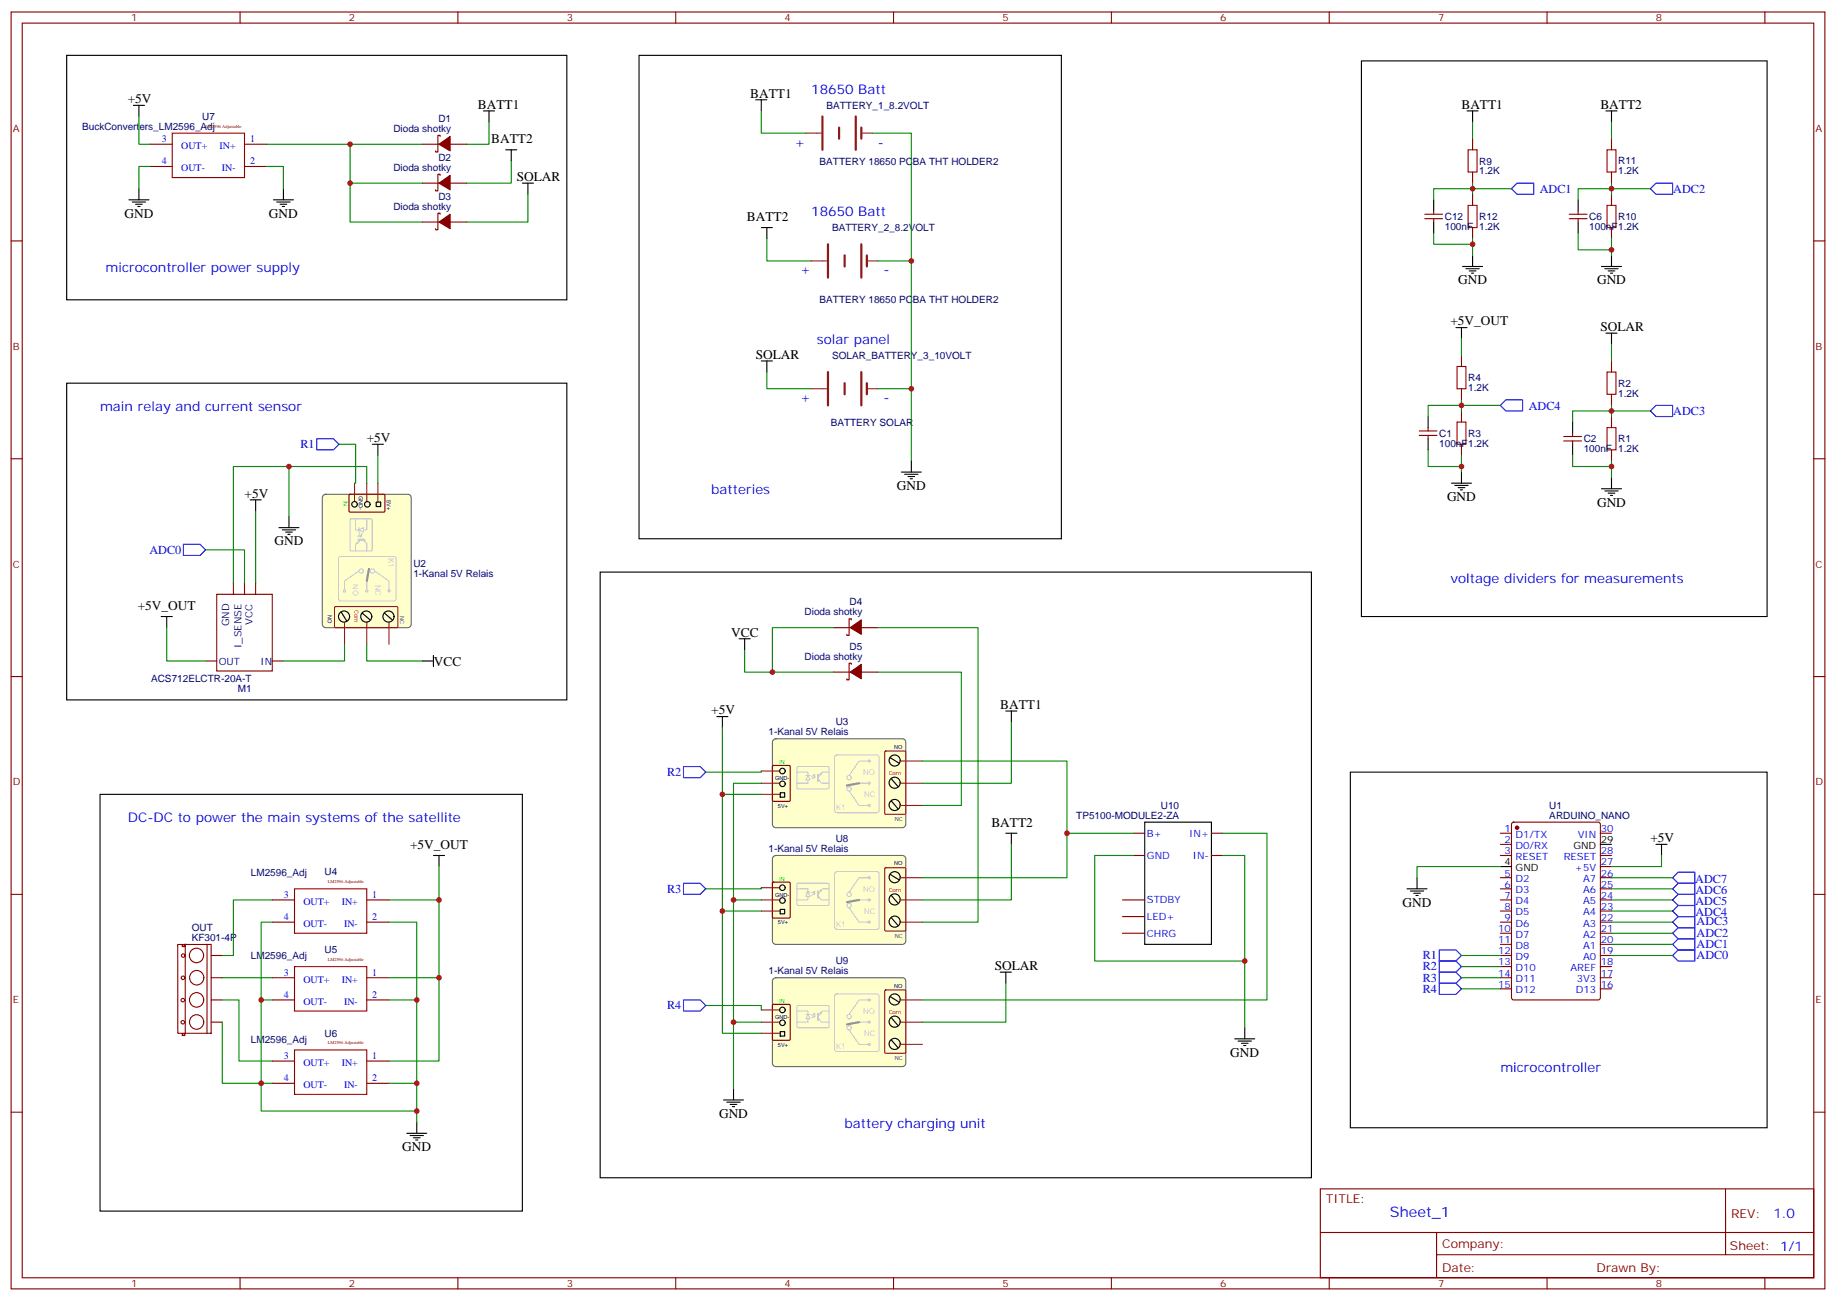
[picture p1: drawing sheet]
<svg xmlns="http://www.w3.org/2000/svg" width="583mm" height="413mm" viewBox="0 0 583 413" stroke-linecap="round" stroke-linejoin="round" font-family="sans-serif">
<g fill="none" stroke="#870000" stroke-width=".35">
<path d="M3.5 3.8h575.8v405.4h-575.8zM7.1 7.3h568.6v398.3h-568.6zM76.2 3.8v3.5M145.3 3.8v3.5M214.5 3.8v3.5M283.6 3.8v3.5M352.8 3.8v3.5M421.9 3.8v3.5M491.1 3.8v3.5M560.2 3.8v3.5M47.6 45.8h7.1M47.6 52.8h7.1"/>
<path d="M77.6 45.8h7.1M77.6 52.8h7.1M134.1 45.8h5.2M134.1 58.1h5.2M139.7 43.3v-.3h-.7v5.3h-.7v-.4M139.7 55.7v-.4h-.7v5.3h-.7v-.3M142.9 45.8h5.3M142.9 58.1h5.3M3.5 76.5h3.6M134.1 70.5h5.2M139.7 68v-.3h-.7v5.3h-.7v-.4M142.9 70.5h5.3"/>
<path d="M575.7 76.5h3.6M3.5 145.6h3.6M575.7 145.6h3.6M68.8 188.7h17.6v24.3h-17.6zM74.1 185.1v3.6M77.6 185.1v3.6M81.1 185.1v3.6M3.5 214.8h3.6M65.3 209.8h3.5M86.4 209.8h3.6M575.7 214.8h3.6M476.2 264.5h3.6"/>
<path d="M476.2 268h3.6M476.2 271.6h3.6M476.2 278.6h3.6M480 261.2l.5-.2h26.8l.6 .4 .1 55.3-.5 .7h-27l-.7-.4v-55.3zM508 264.5h3.5M508 271.6h3.5M508 278.6h3.5M508 275.1h3.5M3.5 283.9h3.6M86.4 285.7h7.1M86.4 292.7h7.1M116.4 285.7h7.1"/>
<path d="M116.4 292.7h7.1M476.2 282.2h3.6M476.2 285.7h3.6M476.2 289.2h3.6M476.2 292.7h3.6M476.2 296.3h3.6M476.2 299.8h3.6M508 282.2h3.5M508 285.7h3.5M508 289.2h3.5M508 292.7h3.5M508 296.3h3.5"/>
<path d="M508 299.8h3.5M575.7 283.9h3.6M86.4 310.4h7.1M86.4 317.4h7.1M116.4 310.4h7.1M116.4 317.4h7.1M476.2 303.3h3.6M476.2 306.8h3.6M476.2 310.4h3.6M476.2 313.9h3.6M508 303.3h3.5M508 306.8h3.5"/>
<path d="M508 310.4h3.5M508 313.9h3.5M86.4 336.8h7.1M116.4 336.8h7.1M3.5 353.1h3.6M86.4 343.9h7.1M116.4 343.9h7.1M575.7 353.1h3.6M419.1 377.4h156.6v28.2h-156.6zM547.7 377.4v20.9M419.1 391.2h156.5M456 398.3h119.6"/>
<path d="M456 391.2v14.2M76.2 405.6v3.6M145.3 405.6v3.6M214.5 405.6v3.6M283.6 405.6v3.6M352.8 405.6v3.6M421.9 405.6v3.6M491.1 405.6v3.6M560.2 405.6v3.6"/>
</g>
<g fill="#870000" stroke="#870000" stroke-width=".35">
<path d="M139.3 45.8l3.6-2.5v4.6z"/>
<path d="M139.3 58.1l3.6-2.4v4.6z"/>
<path d="M139.3 70.5l3.6-2.5v4.6z"/>
<circle cx="481.5" cy="262.7" r=".53"/>
</g>
<g fill="none" stroke="#000" stroke-width=".35">
<path d="M44.1 59.9v3.5M90 59.9v3.5M40.9 63.4h6.4M42 64.1h4.2M43 64.8h2.2M43.7 65.5h.7M86.8 63.4h6.3M87.8 64.1h4.3M88.9 64.8h2.1M89.6 65.5h.7M286.1 149.9h6.4M287.2 150.6h4.2"/>
<path d="M288.2 151.3h2.1M288.9 152h.7M289.3 146.3v3.6M476.2 275.1h3.6M508 268h3.5"/>
</g>
<path d="M261.1 37v10.6M271.6 37v10.6M266.3 40.5v3.5M273.4 40.5v3.5M262.8 77.5v10.6M273.4 77.5v10.6M268.1 81.1v3.5M275.2 81.1v3.5M262.8 118.1v10.6M273.4 118.1v10.6M268.1 121.6v3.6M275.2 121.6v3.6" fill="none" stroke="#8c2424" stroke-width=".71"/>
<path d="M255.8 42.3h4.9M273.4 42.3h3.5M257.5 82.8h5M275.2 82.8h3.5M257.5 123.4h5M275.2 123.4h3.5" fill="none" stroke="#8c2424" stroke-width=".35"/>
<path d="M54.7 42.3h22.9v14.1h-22.9zM93.5 282.2h22.9v14.1h-22.9zM93.5 306.8h22.9v14.2h-22.9zM93.5 333.3h22.9v14.1h-22.9z" fill="none" stroke="#a10000" stroke-width=".35"/>
<path d="M84.7 52.8h5.3v7.1M111.1 58.1v12.4h23M134.1 45.8h-23v12.3h23M276.9 42.3h12.4v40.5M278.7 82.8h10.6v40.6M278.7 123.4h10.6v22.9" fill="none" stroke="#008700" stroke-width=".35"/>
<path d="M102.5 157.3l.9-.4h26.1l.8 .4 .2 .7v40.2l-.5 .8-.5 .2h-26.1l-.9-.4-.2-.6v-40.2z" fill="#ffc" stroke="#666" stroke-width=".35"/>
<g fill="none" stroke="#000" stroke-width=".35">
<path d="M119.4 159.4h1.4v1.4h-1.4zM88.5 167.5h6.4M89.6 168.2h4.2M90.7 168.9h2.1M91.4 169.6h.7M91.7 164v3.5M108.3 194.3l1.8 2.8M115 194.7l2.5 2.1M122.1 194.7l2.4 2.1M129.1 359.8h6.4M132.3 356.2v3.6M130.2 360.5h4.2"/>
<path d="M131.2 361.2h2.1M131.9 361.9h.7"/>
<circle cx="112.5" cy="160.1" r=".88"/>
<circle cx="116.6" cy="160.1" r=".88"/>
<circle cx="109.2" cy="195.7" r="1.76"/>
<circle cx="116.3" cy="195.7" r="1.76"/>
<circle cx="123.3" cy="195.7" r="1.76"/>
</g>
<path d="M112.5 153.4v5.6M116.4 153.4v5.6M119.9 153.4v6M106.2 192.7l.3-.2 19.6 .1 .2 .3v6l-.4 .3h-19.4l-.3-.3zM109.4 197.5v7M116.4 197.5v7M123.5 197.5v7" fill="none" stroke="#8c2424" stroke-width=".35"/>
<path d="M110.8 157.1l.3-.2 10.9 .1 .2 .3-.1 5.1-.3 .2-10.9-.1-.1-.3z" fill="none" stroke="#870000" stroke-width=".35"/>
<g fill="none" stroke="#ccc" stroke-width=".35">
<path d="M107.7 176.9l.4-.2h17l.5 .2 .2 .5v12.7l-.3 .5-.4 .2h-17l-.5-.3-.2-.4v-12.7zM111.2 164.9l.3-.2h6.3l.3 .2 .1 9.7-.2 .3h-6.5l-.3-.2zM112.9 164.7v3.5h1M113.4 172.1l-.2 .3h.5M113.7 170v.4M113.9 168.2l1.5-.7v1.4zM113.9 167.5v1.4M114.3 169.3l-.6 1.1 .4-.2M114.4 170v.4M114.5 171.5l-1.6 1.3v2.1M114.8 170.2l-.4 .2M115 169.4l-.6 1"/>
<path d="M115 171.4l1.4 1v2.5M116.4 164.7v3.5h-1M113.9 181.3l-4.5 3.1v2.9M116.4 184.4v2.9M118.9 181.3l4.6 3.1v2.9"/>
<circle cx="109.4" cy="187.6" r=".35"/>
<circle cx="114.7" cy="181.3" r=".71"/>
<circle cx="116.4" cy="187.6" r=".35"/>
<circle cx="118.2" cy="181.3" r=".71"/>
<circle cx="123.5" cy="187.6" r=".35"/>
</g>
<path d="M117.1 180.6l-.7 3.8" fill="none" stroke="#999" stroke-width=".71"/>
<path d="M113.8 171.4h1.9" fill="none" stroke="#ccc" stroke-width=".71"/>
<path d="M116.4 153.4v-5.3h-24.7v15.9M109.4 204.5v5.3h-19.4M86.4 292.7h-3.5v24.7M123.5 292.7h8.8v24.7M86.4 317.4h-3.5v26.5M123.5 317.4h8.8v26.5M86.4 343.9h-3.5v8.8h49.4M123.5 343.9h8.8v12.3" fill="none" stroke="#008700" stroke-width=".35"/>
<path d="M245.4 235l.8-.5h40.3l.6 .2 .4 .9v26.1l-.2 .6-.8 .4h-40.3l-.6-.2-.4-.8v-26.1z" fill="#ffc" stroke="#666" stroke-width=".35"/>
<g fill="none" stroke="#000" stroke-width=".35">
<path d="M247.7 251.6h1.4v1.5h-1.4zM282.6 240.5l2.8 1.8M282.9 254.3l2.1 2.5M282.9 247.2l2.1 2.5"/>
<circle cx="248.4" cy="244.8" r=".88"/>
<circle cx="248.4" cy="248.8" r=".88"/>
<circle cx="284" cy="255.5" r="1.76"/>
<circle cx="284" cy="248.5" r="1.76"/>
<circle cx="284" cy="241.4" r="1.76"/>
</g>
<path d="M280.9 238.6l.3-.2h6l.3 .2v19.6l-.2 .3h-6.1l-.3-.2zM241.7 248.6h5.6M241.7 252.2h5.9M241.7 244.8h5.6M285.8 248.6h7M285.8 241.6h7M285.8 255.7h7" fill="none" stroke="#8c2424" stroke-width=".35"/>
<path d="M245.2 243.2l.3-.2h5l.3 .2v10.8l-.2 .4h-5.1l-.3-.2z" fill="none" stroke="#870000" stroke-width=".35"/>
<g fill="none" stroke="#ccc" stroke-width=".35">
<path d="M265.2 239.9l.4-.3h12.7l.5 .3 .2 .5v16.9l-.2 .5-.5 .2h-12.7l-.5-.2-.2-.5v-16.9zM252.9 245.1h3.6v1.1M253 243.5l.3-.2 9.7 .1 .2 .3-.1 6.5-.3 .2-9.7-.1-.2-.3zM255.8 246.2h1.4M256.5 246.2l.7 1.4h-1.4zM256.5 247.6v1h-3.6M258.3 246.7h.3M258.3 246h.3M258.5 246.3l.1-.3-1 .5M258.6 246.7l-.1 .3M258.6 246.7l-.9 .5M259.6 247.2l1.1 1.4h2.5"/>
<path d="M260.3 245.6l.4-.1v.5M263.2 245.1h-2.2l-1.2 1.6M269.5 251.1l3.2 4.6h2.8M272.7 248.6h2.8M275.5 241.6h-2.8l-3.2 4.6"/>
<circle cx="269.5" cy="250.4" r=".71"/>
<circle cx="269.5" cy="246.9" r=".71"/>
<circle cx="275.9" cy="241.6" r=".35"/>
<circle cx="275.9" cy="248.6" r=".35"/>
<circle cx="275.9" cy="255.7" r=".35"/>
</g>
<path d="M272.7 248.6l-3.9 .7" fill="none" stroke="#999" stroke-width=".71"/>
<path d="M259.6 246v1.9" fill="none" stroke="#ccc" stroke-width=".71"/>
<path d="M245.4 272l.8-.4h40.3l.6 .2 .4 .8v26.1l-.2 .7-.8 .4h-40.3l-.6-.2-.4-.9v-26.1z" fill="#ffc" stroke="#666" stroke-width=".35"/>
<g fill="none" stroke="#000" stroke-width=".35">
<path d="M282.6 277.6l2.8 1.7M247.7 288.7h1.4v1.4h-1.4zM282.9 291.3l2.1 2.5M282.9 284.3l2.1 2.4"/>
<circle cx="284" cy="278.5" r="1.76"/>
<circle cx="248.4" cy="281.8" r=".88"/>
<circle cx="248.4" cy="285.9" r=".88"/>
<circle cx="284" cy="285.5" r="1.76"/>
<circle cx="284" cy="292.6" r="1.76"/>
</g>
<path d="M280.9 275.6l.3-.2h6l.3 .2v19.6l-.2 .3-6.1 .1-.3-.2zM285.8 278.6h7M241.7 285.7h5.6M241.7 289.2h5.9M241.7 281.8h5.6M285.8 285.7h7M285.8 292.7h7" fill="none" stroke="#8c2424" stroke-width=".35"/>
<path d="M245.2 280.2l.3-.2h5l.3 .2v10.9l-.2 .3h-5.1l-.3-.2z" fill="none" stroke="#870000" stroke-width=".35"/>
<g fill="none" stroke="#ccc" stroke-width=".35">
<path d="M265.2 276.9l.4-.2h12.7l.5 .2 .2 .5v16.9l-.2 .5-.5 .2h-12.7l-.5-.2-.2-.5v-16.9zM275.5 278.6h-2.8l-3.2 4.6M252.9 282.2l3.6-.1v1.1M253 280.6l.3-.2h9.7l.2 .3-.1 6.6-.3 .1h-9.7l-.2-.3zM255.8 283.2h1.4M256.5 283.2l.7 1.4h-1.4zM256.5 284.6v1.1h-3.6M258.3 283.7h.3M258.3 283h.3M258.5 283.3l.1-.3-1 .5M258.6 283.7l-.1 .4M258.6 283.7l-.9 .5"/>
<path d="M259.6 284.3l1.1 1.4h2.5M260.3 282.7l.4-.2v.5M263.2 282.2l-2.2-.1-1.2 1.6M269.5 288.1l3.2 4.6h2.8M272.7 285.7h2.8"/>
<circle cx="275.9" cy="278.6" r=".35"/>
<circle cx="269.5" cy="283.9" r=".71"/>
<circle cx="269.5" cy="287.4" r=".71"/>
<circle cx="275.9" cy="285.7" r=".35"/>
<circle cx="275.9" cy="292.7" r=".35"/>
</g>
<path d="M272.7 285.7l-3.9 .7" fill="none" stroke="#999" stroke-width=".71"/>
<path d="M259.6 283v2" fill="none" stroke="#ccc" stroke-width=".71"/>
<path d="M245.4 310.8l.8-.4h40.3l.6 .2 .4 .8v26.1l-.2 .7-.8 .4h-40.3l-.6-.2-.4-.9v-26.1z" fill="#ffc" stroke="#666" stroke-width=".35"/>
<g fill="none" stroke="#000" stroke-width=".35">
<path d="M21.2 17.6h158.7v77.6h-158.7zM202.8 17.6h134.1v153.4h-134.1zM432.2 19.3h128.7v176.4h-128.7zM42.3 33.4h3.6M44.1 33.4v3.6M153.5 35.2h3.5M155.2 35.2v3.5M239.9 31.7h3.5M241.7 31.7v3.5M465.7 35.2h3.5M467.4 35.2v3.5M509.8 35.2h3.5"/>
<path d="M511.5 35.2v3.5M160.5 47.6h3.5M162.3 47.6v3.5M165.8 58.1h3.5M167.6 58.1v3.6M241.7 72.2h3.5M243.4 72.2v3.6M455.1 63.4v3.6M455.1 70.5v3.5M500.9 63.4v3.6M500.9 70.5v3.5M464.3 84.6h6.3"/>
<path d="M465.3 85.3h4.2M466.4 86h2.1M467.1 86.7h.7M467.4 81.1v3.5M508.4 84.6h6.3M509.4 85.3h4.2M510.5 86h2.1M511.2 86.7h.7M511.5 81.1v3.5M241.7 114.6h3.5M243.4 114.6v3.5M462.1 104h3.6"/>
<path d="M463.9 104v3.5M509.8 105.8h3.5M511.5 105.8v3.5M21.2 121.6h158.7v100.6h-158.7zM453.3 132.2v3.5M453.3 139.3v3.5M499.2 134v3.5M79.4 158.7h3.5M81.1 158.7v3.5M118.2 141h3.5M119.9 141v3.6M460.7 153.4h6.4"/>
<path d="M461.8 154.1h4.2M462.8 154.8h2.2M463.5 155.5h.8M463.9 149.9v3.5M499.2 141v3.6M508.4 155.2h6.3M509.4 155.9h4.2M510.5 156.6h2.1M511.2 157.3h.7M511.5 151.6v3.6M51.2 195.7h3.5M52.9 195.7v3.5"/>
<path d="M190.5 181.6h225.8v192.3h-225.8zM134.1 209.8h3.5M137.6 208.1v3.5M234.6 202.8h3.5M236.4 202.8v3.5M227.5 227.5h3.6M229.3 227.5v3.5M319.3 225.7h3.5M321 225.7v3.5M31.7 252.2h134.1v132.3h-134.1zM428.6 245.1h132.3v112.9h-132.3zM137.6 271.6h3.5"/>
<path d="M139.3 271.6v3.5M319.3 264.5h3.5M321 264.5v3.5M363.4 261h21.1v38.8h-21.1zM449.8 278.6v3.6M525.6 268h3.6M527.4 268v3.6M446.6 282.2h6.4M447.7 282.9h4.2M448.7 283.6h2.1M449.4 284.3h.7M282.6 316.4l2.8 1.7"/>
<path d="M317.5 308.6h3.5M319.3 308.6v3.5M247.7 327.5h1.4v1.4h-1.4zM282.9 330.1l2.1 2.5M282.9 323.1l2.1 2.4M391.9 329.8h6.4M393 330.5h4.2M394.1 331.2h2.1M394.8 331.9h.7M395.1 326.2v3.6M229.7 349.2h6.3M230.7 349.9h4.2"/>
<path d="M231.8 350.6h2.1M232.5 351.3h.7M232.8 345.7v3.5"/>
<circle cx="284" cy="317.3" r="1.76"/>
<circle cx="248.4" cy="320.6" r=".88"/>
<circle cx="248.4" cy="324.7" r=".88"/>
<circle cx="284" cy="324.3" r="1.76"/>
<circle cx="284" cy="331.4" r="1.76"/>
</g>
<path d="M280.9 314.4l.3-.1h6l.3 .1v19.6l-.2 .3-6.1 .1-.3-.2zM285.8 317.4h7M241.7 324.5h5.6M241.7 328h5.9M241.7 320.6h5.6M285.8 324.5h7M285.8 331.5h7" fill="none" stroke="#8c2424" stroke-width=".35"/>
<g fill="none" stroke="#870000" stroke-width=".35">
<path d="M467.4 44v3.6M467.4 54.6v3.5M511.5 44v3.6M511.5 54.6v3.5M452.3 69.4h5.6M452.3 68h5.6M455.1 67v1M455.1 69.4v1.1M467.4 61.7v3.5M467.4 72.2v3.6M498.1 69.4h5.7M498.1 68h5.7"/>
<path d="M500.9 67v1M500.9 69.4v1.1M511.5 61.7v3.5M511.5 72.2v3.6M463.9 112.8v3.5M511.5 114.6v3.5M450.5 138.2h5.6M450.5 136.8h5.6M453.3 135.7v1.1M453.3 138.2v1.1M463.9 123.4v3.5M463.9 130.5v3.5"/>
<path d="M496.4 140h5.6M496.4 138.6h5.6M499.2 137.5v1.1M499.2 140v1M511.5 125.2v3.5M511.5 132.2v3.5M463.9 141v3.6M511.5 142.8v3.5M264.6 199.2h5.3M270.2 196.8v-.4h-.7v5.3h-.7v-.3M273.4 199.2h5.3M264.6 213.4h5.3"/>
<path d="M270.2 210.9v-.4h-.7v5.3h-.7v-.3M273.4 213.4h5.3M359.8 264.5h3.6M359.8 271.6h3.6M384.5 264.5h3.6M384.5 271.6h3.6M56.4 299.8h10.6v28.2h-10.6zM57.9 299.9h.7v.6h-.7zM58.8 299.7v28.3M65.7 299.8v28.2M356.3 291h7.1M356.3 285.7h7.1"/>
<path d="M356.3 296.3h7.1M245.2 319l.3-.2h5l.3 .2v10.9l-.2 .3h-5.1l-.3-.1zM57.9 328.2h.8v.5h-.8z"/>
<circle cx="58" cy="317.5" r=".56"/>
<circle cx="58.1" cy="310.4" r=".56"/>
<circle cx="58.2" cy="303.3" r=".56"/>
<circle cx="62.3" cy="303.3" r="2.28"/>
<circle cx="62.4" cy="317.4" r="2.28"/>
<circle cx="62.4" cy="310.4" r="2.28"/>
<circle cx="58" cy="324.5" r=".56"/>
<circle cx="62.4" cy="324.4" r="2.28"/>
</g>
<g fill="none" stroke="#ccc" stroke-width=".35">
<path d="M253 319.4l.3-.2h9.7l.2 .3-.1 6.6-.3 .1h-9.7l-.2-.3zM265.2 315.7l.4-.2h12.7l.5 .2 .2 .5v16.9l-.2 .5-.5 .2h-12.7l-.5-.2-.2-.5v-16.9zM275.5 317.4h-2.8l-3.2 4.6M252.9 321l3.6-.1v1.1M255.8 322h1.4M256.5 322l.7 1.4h-1.4zM256.5 323.4v1.1h-3.6M258.3 322.5h.3M258.3 321.8h.3M258.5 322.2l.1-.4-1 .5M258.6 322.5l-.1 .4M258.6 322.5l-.9 .6"/>
<path d="M259.6 323.1l1.1 1.4h2.5M260.3 321.5l.4-.2v.5M263.2 321l-2.2-.1-1.2 1.6M269.5 327l3.2 4.5h2.8M272.7 324.5h2.8"/>
<circle cx="275.9" cy="317.4" r=".35"/>
<circle cx="269.5" cy="322.7" r=".71"/>
<circle cx="269.5" cy="326.2" r=".71"/>
<circle cx="275.9" cy="331.5" r=".35"/>
<circle cx="275.9" cy="324.5" r=".35"/>
</g>
<path d="M272.7 324.5l-3.9 .7" fill="none" stroke="#999" stroke-width=".71"/>
<path d="M259.6 321.8v2" fill="none" stroke="#ccc" stroke-width=".71"/>
<g fill="none" stroke="#008700" stroke-width=".35">
<path d="M44.1 37v8.8h3.5M155.2 38.7v7.1h-7M241.7 35.2v7.1h14.1M467.4 38.7v5.3M511.5 38.7v5.3M47.6 52.8h-3.5v7.1M84.7 45.8h26.4M162.3 51.1v7h-14.1M467.4 58.1v3.6M479.8 59.9h-24.7v3.5M511.5 58.1v3.6M523.9 59.9h-23v3.5"/>
<path d="M167.6 61.7v8.8h-19.4M243.4 75.8v7h14.1M455.1 74v3.5h12.3M467.4 75.8v5.3M500.9 74v5.3h10.6M511.5 75.8v5.3M243.4 118.1v5.3h14.1M463.9 107.5v5.3M511.5 109.3v5.3M463.9 126.9v3.6M476.2 128.7h-22.9v3.5M511.5 128.7v3.5"/>
<path d="M523.9 130.5h-24.7v3.5M91.7 148.1h-17.6v37M107.6 141h5.3v12.4h-.4M119.9 144.6v8.8M453.3 142.8v5.3h10.6M463.9 144.6v5.3M499.2 144.6v3.5h12.3M511.5 146.3v5.3M65.3 174.6h12.3v10.5M81.1 162.2v22.9M52.9 199.2v10.6h12.4M264.6 199.2h-19.4v14.2"/>
<path d="M278.7 199.2h31.7v93.5h-17.6M116.4 204.5v5.3h17.7M236.4 206.3v7.1h28.2M278.7 213.4h26.5v42.3h-12.4M229.3 231v21.2h12.4M321 229.2v19.4h-28.2M229.3 252.2v37h12.4M241.7 244.8v.3h-17.7M241.7 248.6h-8.9v37.1M292.8 241.6h45.9v22.9h21.1M139.3 275.1v10.6h-15.8M321 268v17.7h-28.2"/>
<path d="M338.7 264.5v14.1h-45.9M359.8 271.6h-12.3v33.5h47.6M388.1 271.6h7v54.6M388.1 264.5h14.1v52.9h-109.4M476.2 275.1h-26.4v3.5M511.5 278.6h19.4M527.4 271.6v3.5h-15.9M86.4 285.7h-12.3v17.6h-3.5M139.3 285.7v24.7h-15.8M229.3 289.2v38.8h12.4M241.7 281.8v.4h-17.7M241.7 285.7h-8.9v38.8"/>
<path d="M511.5 282.2h19.4M511.5 285.7h19.4M511.5 289.2h19.4M511.5 292.7h19.4M511.5 296.3h19.4M511.5 299.8h19.4M70.6 317.4h5.2v19.4h10.6M70.6 310.4h15.8M139.3 310.4v26.4h-15.8M224 319.2h17.7v1.4M319.3 312.1v12.4h-26.5M463.9 303.3h12.3"/>
<path d="M463.9 313.9h12.3M463.9 310.4h12.3M463.9 306.8h12.3M511.5 303.3h19.4M70.6 324.5v19.4h12.3M241.7 324.5h-8.9v21.2"/>
</g>
<g fill="#870000" stroke="#870000" stroke-width=".35">
<path d="M269.9 199.2l3.5-2.4v4.6z"/>
<path d="M269.9 213.4l3.5-2.5v4.6z"/>
</g>
<g fill="none" stroke="#00f" stroke-width=".35">
<path d="M479.8 59.9l1.7-1.8h5.3v3.6h-5.3zM525.6 58.1h5.3v3.6h-5.3l-1.7-1.8zM100.5 139.3h5.3l1.8 1.7-1.8 1.8h-5.3zM478 126.9h5.3v3.6h-5.3l-1.8-1.8zM525.6 128.7h5.3v3.5h-5.3l-1.7-1.7zM58.2 172.8h5.3l1.8 1.8-1.8 1.7h-5.3zM217 243.3h5.2l1.8 1.8-1.8 1.8h-5.2zM532.7 276.9h5.3v3.5h-5.3l-1.8-1.8zM217 280.4h5.2l1.8 1.8-1.8 1.7h-5.2zM530.9 285.7l1.8-1.8h5.3v3.5h-5.3zM530.9 289.2l1.8-1.8h5.3v3.6h-5.3zM532.7 280.4h5.3v3.5h-5.3l-1.8-1.7z"/>
<path d="M532.7 298h5.3v3.6h-5.3l-1.8-1.8zM532.7 294.5h5.3v3.5h-5.3l-1.8-1.7zM532.7 291h5.3v3.5h-5.3l-1.8-1.8zM217 317.4h5.2l1.8 1.8-1.8 1.8h-5.2zM456.8 305.1h5.3l1.8 1.7-1.8 1.8h-5.3zM456.8 308.6h5.3l1.8 1.8-1.8 1.7h-5.3zM456.8 312.1h5.3l1.8 1.8-1.8 1.8h-5.3zM456.8 301.6h5.3l1.8 1.7-1.8 1.8h-5.3zM530.9 303.3l1.8-1.7h5.3v3.5h-5.3z"/>
</g>
<path d="M466 47.6h2.8v7h-2.8zM510.1 47.6h2.8v7h-2.8zM466 65.2h2.8v7h-2.8zM510.1 65.2h2.8v7h-2.8zM462.5 116.3h2.8v7.1h-2.8zM510.1 118.1h2.8v7.1h-2.8zM462.5 134h2.8v7h-2.8zM510.1 135.7h2.8v7.1h-2.8z" fill="none" stroke="#a10000" stroke-width=".35"/>
<path d="M67 317.4h3.6M67 310.4h3.6M67 303.3h3.6M67 324.5h3.6" fill="none" stroke="#800000" stroke-width=".35"/>
<g fill="#c00">
<circle cx="289.3" cy="123.4" r=".88"/>
<circle cx="289.3" cy="82.8" r=".88"/>
<circle cx="111.1" cy="58.1" r=".88"/>
<circle cx="132.3" cy="343.9" r=".88"/>
<circle cx="132.3" cy="317.4" r=".88"/>
<circle cx="132.3" cy="352.7" r=".88"/>
<circle cx="82.9" cy="343.9" r=".88"/>
<circle cx="82.9" cy="317.4" r=".88"/>
<circle cx="338.7" cy="264.5" r=".88"/>
<circle cx="395.1" cy="305.1" r=".88"/>
<circle cx="91.7" cy="148.1" r=".88"/>
<circle cx="232.8" cy="324.5" r=".88"/>
<circle cx="232.8" cy="285.7" r=".88"/>
<circle cx="229.3" cy="252.2" r=".88"/>
<circle cx="229.3" cy="289.2" r=".88"/>
<circle cx="463.9" cy="128.7" r=".88"/>
<circle cx="511.5" cy="130.5" r=".88"/>
<circle cx="463.9" cy="148.1" r=".88"/>
<circle cx="511.5" cy="148.1" r=".88"/>
<circle cx="511.5" cy="59.9" r=".88"/>
<circle cx="467.4" cy="59.9" r=".88"/>
<circle cx="511.5" cy="79.3" r=".88"/>
<circle cx="467.4" cy="77.5" r=".88"/>
<circle cx="139.3" cy="285.7" r=".88"/>
<circle cx="139.3" cy="310.4" r=".88"/>
<circle cx="111.1" cy="45.8" r=".88"/>
<circle cx="245.2" cy="213.4" r=".88"/>
</g>
<text font-size="4.6" fill="#00f" x="441.2" y="386.4">Sheet_1</text>
<g font-size="4.2" fill="#00f">
<text x="257.5" y="29.9">18650 Batt</text>
<text x="252.2" y="46.5">+</text>
<text x="278.7" y="46.5">-</text>
<text x="257.5" y="68.7">18650 Batt</text>
<text x="33.5" y="86.4">microcontroller power supply</text>
<text x="254" y="87.1">+</text>
<text x="280.5" y="87.1">-</text>
<text x="259.3" y="109.3">solar panel</text>
<text x="31.7" y="130.5">main relay and current sensor</text>
<text x="254" y="127.7">+</text>
<text x="280.5" y="127.7">-</text>
<text x="225.8" y="156.9">batteries</text>
<text x="460.4" y="185.1">voltage dividers for measurements</text>
<text x="40.6" y="261">DC-DC to power the main systems of the satellite</text>
<text x="476.2" y="340.4">microcontroller</text>
<text x="268.1" y="358">battery charging unit</text>
<text x="562.9" y="386.7">1.0</text>
</g>
<g font-size="4.2">
<text x="40.6" y="32.7">+5V</text>
<text x="151.7" y="34.5">BATT1</text>
<text x="238.1" y="31">BATT1</text>
<text x="463.9" y="34.5">BATT1</text>
<text x="508" y="34.5">BATT2</text>
<text x="155.9" y="45.4">BATT2</text>
<text x="164" y="57.4">SOLAR</text>
<text x="39.5" y="69.1">GND</text>
<text x="85.4" y="69.1">GND</text>
<text x="237.1" y="70.1">BATT2</text>
<text x="462.8" y="90.2">GND</text>
<text x="506.9" y="90.2">GND</text>
<text x="460.4" y="103.3">+5V_OUT</text>
<text x="508" y="105.1">SOLAR</text>
<text x="239.9" y="113.9">SOLAR</text>
<text x="116.4" y="140.3">+5V</text>
<text x="284.7" y="155.5">GND</text>
<text x="77.6" y="158">+5V</text>
<text x="459.3" y="159">GND</text>
<text x="506.9" y="160.8">GND</text>
<text x="87.1" y="173.1">GND</text>
<text x="43.7" y="193.6">+5V_OUT</text>
<text x="232.1" y="202.1">VCC</text>
<text x="137.8" y="211.3">VCC</text>
<text x="225.8" y="226.8">+5V</text>
<text x="317.5" y="225">BATT1</text>
<text x="314.7" y="262.4">BATT2</text>
<text x="130.2" y="269.5">+5V_OUT</text>
<text x="523.9" y="267.3">+5V</text>
<text x="445.2" y="287.8">GND</text>
<text x="315.7" y="307.9">SOLAR</text>
<text x="390.5" y="335.4">GND</text>
<text x="228.2" y="354.8">GND</text>
<text x="127.7" y="365.4">GND</text>
</g>
<g font-size="3.9" fill="#00f">
<text x="488.8" y="61.2">ADC1</text>
<text x="531.1" y="61.2">ADC2</text>
<text x="485.2" y="130">ADC4</text>
<text x="531.1" y="131.8">ADC3</text>
<text x="95.3" y="142.3">R1</text>
<text x="47.4" y="175.8">ADC0</text>
<text x="211.8" y="246.3">R2</text>
<text x="538.1" y="280.2">ADC7</text>
<text x="211.8" y="283.4">R3</text>
<text x="538.2" y="283.7">ADC6</text>
<text x="538.2" y="287.3">ADC5</text>
<text x="538.2" y="290.8">ADC4</text>
<text x="538.5" y="293.8">ADC3</text>
<text x="538.5" y="297.3">ADC2</text>
<text x="451.6" y="304.6">R1</text>
<text x="538.5" y="304.4">ADC0</text>
<text x="538.5" y="300.8">ADC1</text>
<text x="451.6" y="308.1">R2</text>
<text x="451.6" y="311.6">R3</text>
<text x="451.6" y="315.1">R4</text>
<text x="211.8" y="320.4">R4</text>
</g>
<g font-size="3.9" fill="#800">
<text x="420.9" y="382">TITLE:</text>
<text x="549.5" y="386.7">REV:</text>
<text x="457.8" y="396.2">Company:</text>
<text x="549.1" y="396.8">Sheet: 1/1</text>
<text x="457.8" y="403.9">Date:</text>
<text x="506.8" y="403.9">Drawn By:</text>
</g>
<g font-size="3.2" fill="#800">
<text x="41.6" y="6.8">1</text>
<text x="110.8" y="6.8">2</text>
<text x="179.9" y="6.8">3</text>
<text x="249.1" y="6.8">4</text>
<text x="318.2" y="6.8">5</text>
<text x="387.3" y="6.8">6</text>
<text x="456.5" y="6.8">7</text>
<text x="525.6" y="6.8">8</text>
<text x="4.1" y="41.9">A</text>
<text x="576.3" y="41.9">A</text>
<text x="4.1" y="111.1">B</text>
<text x="576.3" y="111.1">B</text>
<text x="4.1" y="180.2">C</text>
<text x="576.3" y="180.2">C</text>
<text x="4.1" y="249.3">D</text>
<text x="576.3" y="249.3">D</text>
<text x="4.1" y="318.5">E</text>
<text x="576.3" y="318.5">E</text>
<text x="41.6" y="408.6">1</text>
<text x="110.8" y="408.6">2</text>
<text x="179.9" y="408.6">3</text>
<text x="249.1" y="408.6">4</text>
<text x="318.2" y="408.6">5</text>
<text x="387.3" y="408.6">6</text>
<text x="456.5" y="408.6">7</text>
<text x="525.6" y="408.6">8</text>
</g>
<g font-size="3.2" fill="#000080">
<text x="262.4" y="34.6">BATTERY_1_8.2VOLT</text>
<text x="26.1" y="41.2">BuckConverters_LM2596_Adj</text>
<text x="64.2" y="38">U7</text>
<text x="124.9" y="41.9">Dioda shotky</text>
<text x="139.2" y="38.7">D1</text>
<text x="139.2" y="51">D2</text>
<text x="260.2" y="52.2">BATTERY 18650 PCBA THT HOLDER2</text>
<text x="469.5" y="52.3">R9</text>
<text x="513.6" y="52.1">R11</text>
<text x="124.9" y="54.3">Dioda shotky</text>
<text x="469.5" y="55.4">1.2K</text>
<text x="513.6" y="55.3">1.2K</text>
<text x="139.2" y="63.4">D3</text>
<text x="124.9" y="66.6">Dioda shotky</text>
<text x="458.6" y="69.9">C12</text>
<text x="469.5" y="69.9">R12</text>
<text x="504.5" y="69.9">C6</text>
<text x="513.6" y="69.8">R10</text>
<text x="264.1" y="73.3">BATTERY_2_8.2VOLT</text>
<text x="458.6" y="73">100nF</text>
<text x="469.5" y="73">1.2K</text>
<text x="504.5" y="73">100nF1.2K</text>
<text x="260.2" y="96.3">BATTERY 18650 PCBA THT HOLDER2</text>
<text x="264.1" y="113.9">SOLAR_BATTERY_3_10VOLT</text>
<text x="466" y="124.1">1.2K</text>
<text x="466" y="120.9">R4</text>
<text x="513.6" y="125.9">1.2K</text>
<text x="513.6" y="122.8">R2</text>
<text x="263.7" y="135.1">BATTERY SOLAR</text>
<text x="456.8" y="141.8">100nF1.2K</text>
<text x="456.8" y="138.7">C1</text>
<text x="466" y="138.6">R3</text>
<text x="502.7" y="143.6">100nF</text>
<text x="502.7" y="140.5">C2</text>
<text x="513.6" y="143.6">1.2K</text>
<text x="513.6" y="140.5">R1</text>
<text x="131.2" y="183.3">1-Kanal 5V Relais</text>
<text x="131.2" y="180.1">U2</text>
<text x="255.4" y="195.4">Dioda shotky</text>
<text x="269.7" y="192.1">D4</text>
<text x="72.8" y="198.9" transform="rotate(-90 72.8 198.9)">GND</text>
<text x="80.2" y="198.3" transform="rotate(-90 80.2 198.3)">VCC</text>
<text x="76.6" y="205.7" transform="rotate(-90 76.6 205.7)">I_SENSE</text>
<text x="255.4" y="209.5">Dioda shotky</text>
<text x="269.7" y="206.3">D5</text>
<text x="69.4" y="211.2">OUT</text>
<text x="82.7" y="211.2">IN</text>
<text x="48" y="216.5">ACS712ELCTR-20A-T</text>
<text x="75.5" y="219.7">M1</text>
<text x="243.9" y="233.5">1-Kanal 5V Relais</text>
<text x="265.3" y="230.3">U3</text>
<text x="368.5" y="256.8">U10</text>
<text x="491.8" y="256.8">U1</text>
<text x="341.6" y="259.9">TP5100-MODULE2-ZA</text>
<text x="491.8" y="259.9">ARDUINO_NANO</text>
<text x="265.3" y="267.3">U8</text>
<text x="243.9" y="270.5">1-Kanal 5V Relais</text>
<text x="79.6" y="278">LM2596_Adj</text>
<text x="103" y="277.9">U4</text>
<text x="60.8" y="298.6">KF301-4P</text>
<text x="60.8" y="295.5">OUT</text>
<text x="79.6" y="304.5">LM2596_Adj</text>
<text x="103" y="302.6">U5</text>
<text x="243.9" y="309.3">1-Kanal 5V Relais</text>
<text x="265.3" y="306.1">U9</text>
<text x="103" y="329.1">U6</text>
<text x="79.6" y="331">LM2596_Adj</text>
</g>
<g font-size="3.2" fill="#00f">
<text x="51.3" y="45.1">3</text>
<text x="57.5" y="47.4">OUT+</text>
<text x="69.7" y="47.4">IN+</text>
<text x="79.4" y="45.1">1</text>
<text x="51.3" y="52.1">4</text>
<text x="79.4" y="52.1">2</text>
<text x="57.5" y="54.4">OUT-</text>
<text x="70.4" y="54.4">IN-</text>
<text x="364.1" y="265.6">B+</text>
<text x="377.5" y="265.6">IN+</text>
<text x="477.6" y="264.2">1</text>
<text x="477.6" y="267.7">2</text>
<text x="481.1" y="265.9">D1/TX</text>
<text x="481.1" y="269.5">D0/RX</text>
<text x="500.8" y="265.9">VIN</text>
<text x="508.2" y="264.2">30</text>
<text x="364.1" y="272.6">GND</text>
<text x="378.7" y="272.6">IN-</text>
<text x="477.6" y="271.2">3</text>
<text x="481.1" y="273">RESET</text>
<text x="496.4" y="273">RESET</text>
<text x="508.2" y="274.7">27</text>
<text x="508.2" y="271.2">28</text>
<text x="477.6" y="278.3">5</text>
<text x="477.6" y="281.8">6</text>
<text x="481.1" y="280">D2</text>
<text x="499.9" y="276.5">+5V</text>
<text x="502.5" y="280">A7</text>
<text x="508.2" y="281.8">25</text>
<text x="508.2" y="278.3">26</text>
<text x="90.1" y="285">3</text>
<text x="96.3" y="287.3">OUT+</text>
<text x="108.5" y="287.3">IN+</text>
<text x="118.2" y="285">1</text>
<text x="364.1" y="286.7">STDBY</text>
<text x="477.6" y="285.3">7</text>
<text x="481.1" y="283.6">D3</text>
<text x="481.1" y="287.1">D4</text>
<text x="502.5" y="287.1">A5</text>
<text x="502.5" y="283.6">A6</text>
<text x="508.2" y="285.3">24</text>
<text x="90.1" y="292">4</text>
<text x="118.2" y="292">2</text>
<text x="364.1" y="292">LED+</text>
<text x="477.6" y="288.9">8</text>
<text x="477.6" y="292.4">9</text>
<text x="481.1" y="290.6">D5</text>
<text x="502.5" y="290.6">A4</text>
<text x="508.2" y="292.4">22</text>
<text x="508.2" y="288.9">23</text>
<text x="96.3" y="294.3">OUT-</text>
<text x="109.2" y="294.3">IN-</text>
<text x="364.1" y="297.3">CHRG</text>
<text x="475.6" y="295.9">10</text>
<text x="475.6" y="299.4">11</text>
<text x="481.1" y="294.1">D6</text>
<text x="481.1" y="297.7">D7</text>
<text x="502.5" y="297.7">A2</text>
<text x="502.5" y="294.1">A3</text>
<text x="508.2" y="299.4">20</text>
<text x="508.2" y="295.9">21</text>
<text x="475.6" y="303">12</text>
<text x="481.1" y="301.2">D8</text>
<text x="481.1" y="304.7">D9</text>
<text x="502.5" y="304.7">A0</text>
<text x="502.5" y="301.2">A1</text>
<text x="508.2" y="303">19</text>
<text x="90.1" y="309.7">3</text>
<text x="96.3" y="312">OUT+</text>
<text x="108.5" y="312">IN+</text>
<text x="118.2" y="309.7">1</text>
<text x="475.6" y="306.5">13</text>
<text x="475.6" y="310">14</text>
<text x="481.1" y="308.3">D10</text>
<text x="481.1" y="311.8">D11</text>
<text x="498.5" y="308.3">AREF</text>
<text x="500.5" y="311.8">3V3</text>
<text x="508.2" y="310">17</text>
<text x="508.2" y="306.5">18</text>
<text x="90.1" y="316.7">4</text>
<text x="118.2" y="316.7">2</text>
<text x="475.6" y="313.5">15</text>
<text x="481.1" y="315.3">D12</text>
<text x="500.2" y="315.3">D13</text>
<text x="508.2" y="313.5">16</text>
<text x="96.3" y="319">OUT-</text>
<text x="109.2" y="319">IN-</text>
<text x="90.1" y="336.1">3</text>
<text x="96.3" y="338.4">OUT+</text>
<text x="108.5" y="338.4">IN+</text>
<text x="118.2" y="336.1">1</text>
<text x="90.1" y="343.2">4</text>
<text x="96.3" y="345.5">OUT-</text>
<text x="109.2" y="345.5">IN-</text>
<text x="118.2" y="343.2">2</text>
</g>
<g font-size="3.2">
<text x="499.4" y="269.5">GND</text>
<text x="508.2" y="267.7">29</text>
<text x="477.6" y="274.7">4</text>
<text x="481.1" y="276.5">GND</text>
</g>
<g font-size="2.5" fill="#ccc">
<text x="123.3" y="177" transform="rotate(90 123.3 177)">K1</text>
<text x="112" y="185.5" transform="rotate(90 112 185.5)">NO</text>
<text x="119.1" y="185.6" transform="rotate(90 119.1 185.6)">NC</text>
<text x="274" y="246">NO</text>
<text x="265.4" y="257.3">K1</text>
<text x="274.3" y="253">NC</text>
<text x="274" y="283">NO</text>
<text x="274.3" y="290.1">NC</text>
<text x="265.4" y="294.3">K1</text>
<text x="274" y="321.8">NO</text>
<text x="274.3" y="328.9">NC</text>
<text x="265.4" y="333.1">K1</text>
</g>
<g font-size="1.8" fill="#0f0">
<text x="109" y="158.9" transform="rotate(90 109 158.9)">IN</text>
<text x="247.4" y="242.6">IN</text>
<text x="247.4" y="279.7">IN</text>
<text x="247.4" y="318.5">IN</text>
</g>
<g font-size="1.8" fill="#000080">
<text x="113.9" y="157.4" transform="rotate(90 113.9 157.4)">GND-</text>
<text x="122.8" y="158.8" transform="rotate(90 122.8 158.8)">5V+</text>
<text x="104.1" y="195.4" transform="rotate(90 104.1 195.4)">NO</text>
<text x="283.8" y="237.7">NO</text>
<text x="246" y="247.6">GND-</text>
<text x="246.9" y="256.4">5V+</text>
<text x="283.8" y="274.7">NO</text>
<text x="246" y="284.6">GND-</text>
<text x="246.9" y="293.4">5V+</text>
<text x="283.8" y="313.5">NO</text>
<text x="246" y="323.4">GND-</text>
<text x="246.9" y="332.2">5V+</text>
</g>
<g font-size="1.8" fill="#f00">
<text x="112.5" y="193.6" transform="rotate(90 112.5 193.6)">Com</text>
<text x="282.1" y="246.2">Com</text>
<text x="282.1" y="283.2">Com</text>
<text x="282.1" y="322">Com</text>
</g>
<g font-size="1.8" fill="#309">
<text x="127" y="195.5" transform="rotate(90 127 195.5)">NC</text>
<text x="284" y="260.6">NC</text>
<text x="284" y="297.7">NC</text>
<text x="284" y="336.5">NC</text>
</g>
<g font-size="1.4" fill="#840000">
<text x="65.3" y="40.5">LM2596 Adjustable</text>
<text x="104.1" y="280.4">LM2596 Adjustable</text>
<text x="104.1" y="305.1">LM2596 Adjustable</text>
<text x="104.1" y="331.5">LM2596 Adjustable</text>
</g>
</svg>
